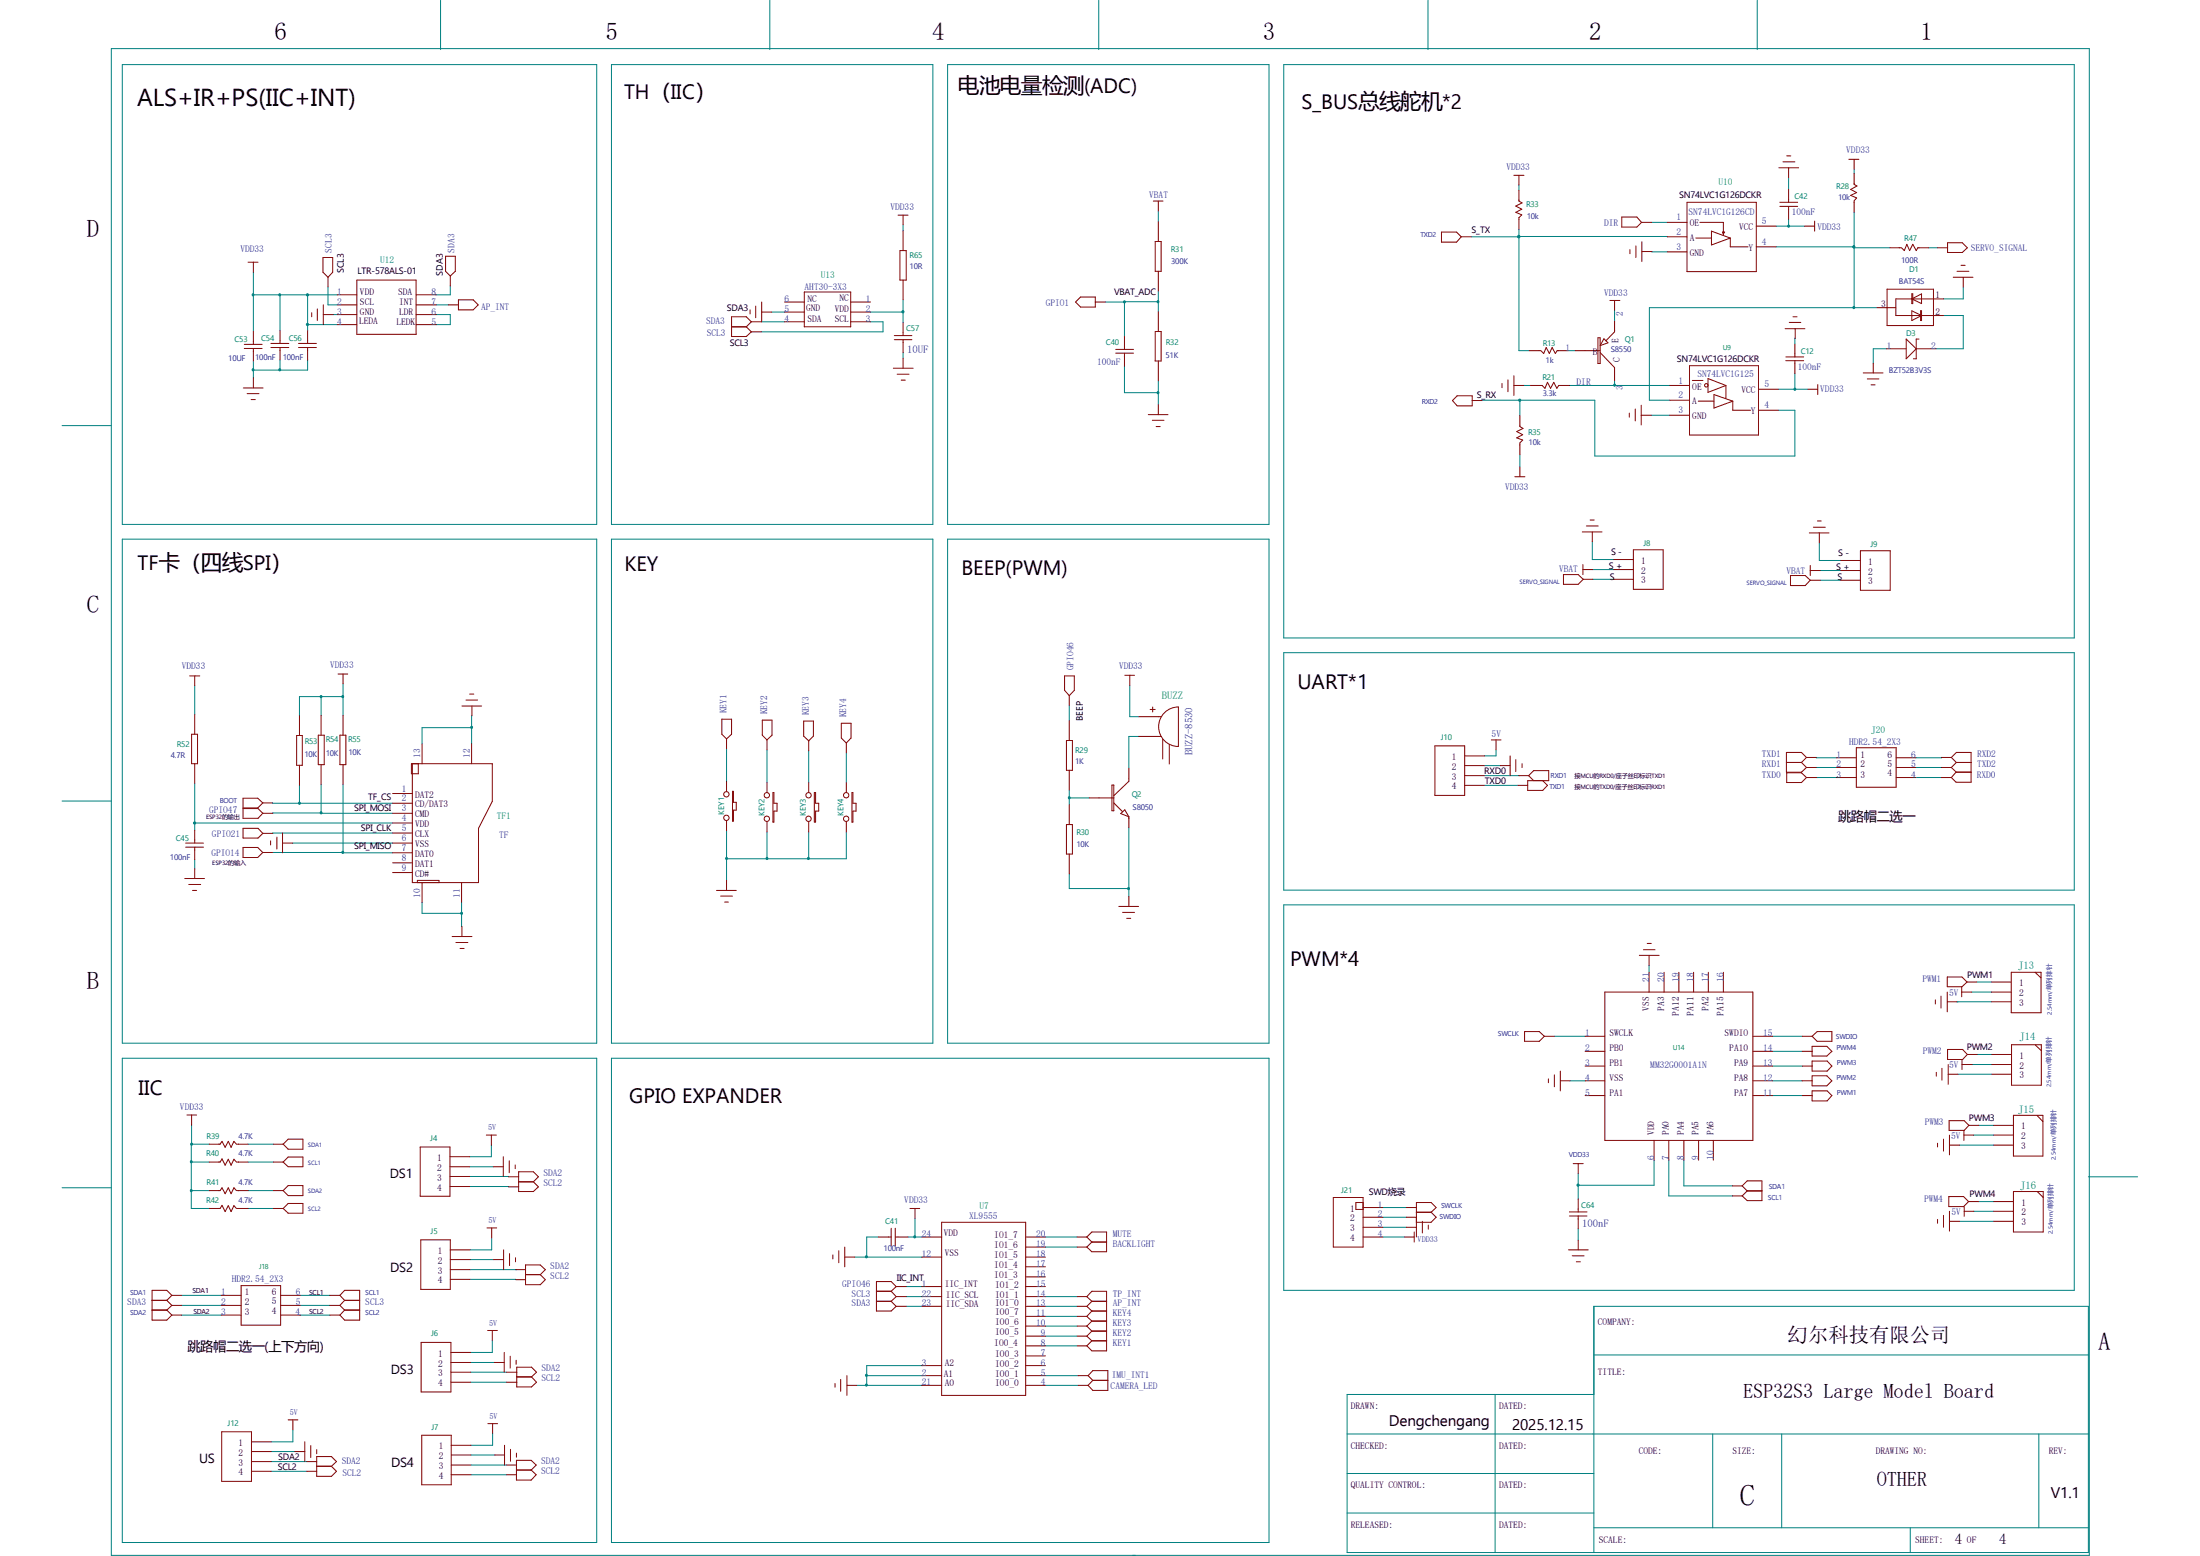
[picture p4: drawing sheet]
<svg xmlns="http://www.w3.org/2000/svg" width="297mm" height="210mm" viewBox="0 0 297 210" stroke-linecap="round" stroke-linejoin="round" font-family="sans-serif">
<g fill="none" stroke="#008080" stroke-width=".14">
<path d="M15 6.6h267.1v203.3h-267.1zM16.5 8.7h64.1v62.1h-64.1zM59.5 0v6.7M82.5 8.7h43.4v62.1h-43.4zM103.9 0v6.7M127.9 8.7h43.4v62.1h-43.4zM148.3 0v6.7M173.3 8.7h106.7v77.4h-106.7zM192.8 0v6.7M237.2 0v6.7M34.2 36.7v8M34.2 39.8h11.3"/>
<path d="M37.8 39.8v4.8M41.5 39.8v4.8M44.3 38.7v2.4h1.2M60.8 38.6v1.2h-1.9M121.9 30.4v.8M156.4 28.5v1.4M156.4 39.3v2.8M198.6 32h6.5M205.1 30.9v16.4h1.4M205.1 25v.7M205.1 31.9l20 .1M223 30h2.1"/>
<path d="M223 34h2.1M239.8 30.5h3.8M239.8 33.3h10.5M241.5 24v1.6M241.5 29.6v.9M250.3 22.9v.5M250.3 28.7v12.8M250.3 33.4h4.8M260.4 33.4h1.2M265 38.7v1.6h-2.6M8.4 57.4h6.6M34.2 48.7v2.3"/>
<path d="M37.8 48.6v1.4M41.5 48.6v1.4h-7.3M41.5 43.8h4M45 42.5h.5M58.9 42.5h1.9v1.3h-1.9M58.9 41.1h1.6M102.8 43.4h3.1M104.2 42.1h1.7M117.5 42.1h4.4M117.5 43.4h1.7v1.4h-16.4M121.9 40.5v3.1M121.9 47.6v.7"/>
<path d="M149.2 40.8h2.6M151.8 49.4v3.6h4.6M156.4 51.4v3.2M156.4 40.7h-4.6v4.7M200.1 54.1l15.2-.1v7.6h27v-6.2h-2.2M205.2 54v2.1M205.7 52h.1M205.7 52h.9M211.7 47.3h.9M211.9 52h13.5M218 41.9v1.4M218 51.4v.6"/>
<path d="M222.9 56h2.5M240.1 52.5h4M242.3 50.4v2.1M242.4 45.7l-.1 .7M253.4 41.5h-30.7v12.5h2.7M254.7 47.1h-1.8v1.9M262.4 42.6h2.6v4.5h-3.6M16.5 72.8h64.1v68h-64.1zM82.5 72.8h43.4v68h-43.4zM127.9 72.8h43.4v68h-43.4zM205.2 61.4v1.6M215 73.1v2.4h2.8"/>
<path d="M215.1 76.9h2.7M215.1 78.2h2.7M245.6 73.3v2.3h2.9M245.7 77h2.8M245.7 78.3h2.8M26.3 92.5v3.9M43.3 94v2.6M46.3 92.3v4.3M46.3 94h-5.9v2.6M63.7 98.2h-6.7v2.2M63.7 96.6v3.8M144.4 95.2v2.1"/>
<path d="M152.5 92.5v4.2h1.3M153.8 99.4h-1.4v4.3M173.3 88.1h106.7v32h-106.7zM8.4 108.1h6.6M26.3 105.7v6.4M26.3 116v1.3M26.3 111.1h26.7M36.8 108.4h16.2M36.8 115.1h9.5M39.5 113.8h13.5M40.4 106v2.4M43.3 105.9v3.9h9.7"/>
<path d="M43.3 109.7l-6.5 .1M46.3 105.9v9.2h6.7M53 112.4l-16.2 .1M98.1 101v4.5M98.1 112.1v6.7M103.5 101.2v4.4M103.5 112.3v3.6M109.2 101.3v4.3M109.2 112.3v3.6M114.3 101.6v4M114.3 112.3v3.6h-16.2M144.4 106.6v2"/>
<path d="M144.4 117.9v2h8M144.4 107.7h2.6M152.4 111.7v9.3M200.4 103.3h2.1M200.4 104.7h4.7M200.4 106h4.5M202 101.2v.8h-1.6M245.2 102.2l2.7 .1M245.2 103.6h2.7M245.2 104.9h.1M245.2 104.9h2.7M258.7 104.9h3.4"/>
<path d="M258.7 103.6h3.4M262.1 102.2l-3.4 .1M57 121.8v1.5h5.3M62.3 121.8l.1 3.3M173.3 122.1h106.7v52.1h-106.7zM209.8 139.9h4.2M222.6 130.3v.9M239.3 139.9h4M264.2 135.2h.1M264.2 135.2h4.7M266.2 133.9h2.7M266.9 132.5h2"/>
<path d="M16.5 142.8h64.1v65.4h-64.1zM25.8 156.8h2.4M25.9 151.8v2.6M28.2 154.4h-2.4v8.7h2.4M33.5 154.4h3.4M33.5 156.8h3.4M63.4 157.5h3.2M63.4 158.8h5.3M66.3 154.6v1.5h-2.9M82.5 142.8h88.8v65.4h-88.8zM212 145.9h2M213.1 158.4v3.4"/>
<path d="M223.3 156.6v3.4h-10.2M225.3 156.6v4.8h8.6M227.3 156.6v3.5h6.6M239.3 145.9h4M239.3 141.9h4M239.3 143.9h4M239.3 147.9h4M264.3 145h4.6M264.5 154.6h4.7M266.2 143.7h2.7M266.4 153.2h2.8M267 142.3h1.9"/>
<path d="M267.2 151.9h2M281.9 158.8h6.7M8.4 160.3h6.6M24.5 174.8h5.3M24.5 176.2h5.3M24.5 177.5h5.3M25.8 160.7h2.4M33.5 160.7h3.4M33.5 163.1h3.4M40.6 174.8h3.9M40.6 176.2h3.9M40.6 177.5h3.9"/>
<path d="M63.4 160.1l5.3 .1M63.5 170h3.1M63.5 171.4h6.1M63.5 172.7h6.1M66.4 167.1v1.6h-2.9M69.6 171.4h.1M115.4 169.7h9.1M118.6 167h-1.6v2.7M122.3 176.3h2.2M122.3 175h2.2M122.3 173.7h2.2M122.6 167h1.9"/>
<path d="M123.5 164.5v2.5M141.1 176.3h4.3M141.1 167h4.3M141.1 175h4.3M141.1 179h4.3M141.1 177.7h4.3M141.1 168.3h4.3M186.7 167h2.9M186.7 164.3h3.2M186.7 163h3.2M186.7 165.7h3.2M213.1 165.9v1.5"/>
<path d="M264.5 164.8h4.7M266.5 163.5h2.7M267.1 162.2h2.1M36.6 195.9h3.2M36.6 197.3h4.8M36.6 198.6h4.8M39.5 193v1.6h-2.9M63.5 183.9h3.2M63.5 185.2h4.9M63.5 186.6h4.9M63.6 196.4h3.2M63.6 197.7h4.8"/>
<path d="M63.6 199.1h4.8M66.5 180.9v1.6h-3M66.5 193.5v1.6h-2.9M115.7 187h8.8M117 185.7h7.5M124.5 184.3h-7.5v2.7M141.1 187h4.4M141.1 185.7h4.4M141.1 181.7h4.3M141.1 180.3h4.3M181.9 193.5h100M181.9 198.9h33.3"/>
<path d="M201.8 188.2v21.3M215.2 188.2h-33.3v21.3h100v-33.2h-66.7v33.2M215.2 182.9h66.7M231.2 193.5v12.7M240.5 193.5v12.7M275.3 193.5v12.7M181.9 204.2h33.3M215.2 206.2h66.7M257.9 206.2v3.3"/>
</g>
<g fill="#008080" stroke="#008080" stroke-width=".14">
<circle cx="152.3" cy="119.9" r=".14"/>
<circle cx="144.3" cy="107.7" r=".14"/>
<circle cx="156.3" cy="40.7" r=".14"/>
<circle cx="156.3" cy="53" r=".14"/>
<circle cx="25.8" cy="156.8" r=".14"/>
<circle cx="25.8" cy="160.7" r=".14"/>
<circle cx="25.9" cy="154.4" r=".14"/>
<circle cx="26.3" cy="111.1" r=".15"/>
<circle cx="46.3" cy="94" r=".14"/>
<circle cx="43.3" cy="94" r=".14"/>
<circle cx="34.2" cy="39.8" r=".14"/>
<circle cx="37.8" cy="39.8" r=".14"/>
<circle cx="41.5" cy="39.8" r=".15"/>
<circle cx="41.5" cy="43.8" r=".15"/>
<circle cx="34.2" cy="49.9" r=".14"/>
<circle cx="37.8" cy="49.9" r=".14"/>
<circle cx="121.9" cy="42.1" r=".15"/>
<circle cx="62.3" cy="123.3" r=".14"/>
<circle cx="63.7" cy="98.2" r=".14"/>
<circle cx="98.1" cy="115.9" r=".14"/>
<circle cx="103.5" cy="115.9" r=".14"/>
<circle cx="109.1" cy="115.9" r=".14"/>
<circle cx="123.5" cy="166.9" r=".14"/>
<circle cx="117" cy="169.6" r=".14"/>
<circle cx="117" cy="186.9" r=".14"/>
<circle cx="117" cy="185.6" r=".14"/>
<circle cx="151.8" cy="40.7" r=".14"/>
<circle cx="43.3" cy="109.7" r=".14"/>
<circle cx="46.3" cy="115" r=".14"/>
<circle cx="241.5" cy="30.5" r=".14"/>
<circle cx="242.3" cy="52.5" r=".14"/>
<circle cx="205" cy="32" r=".15"/>
<circle cx="218" cy="52" r=".14"/>
<circle cx="250.3" cy="33.3" r=".14"/>
<circle cx="205.2" cy="54" r=".15"/>
<circle cx="205" cy="31.9" r=".15"/>
<circle cx="250.3" cy="41.5" r=".14"/>
<circle cx="40.4" cy="108.4" r=".14"/>
<circle cx="213" cy="160" r=".15"/>
</g>
<g fill="none" stroke="#800000" stroke-width=".14">
<path d="M33.5 35.4h1.3M34.2 35.4v1.3M43.6 34.8h1.3v1.9l-.6 .7-.7-.7zM44.3 37.4v1.3M45.5 39.8h2.7M48.2 37.8h8v7.3h-8zM56.2 39.8h2.7M60.2 34.6h1.3v2l-.7 .7-.6-.7zM60.8 37.3v1.3M108.6 39.4h6.3v4.7h-6.3zM121.2 29h1.4M121.5 33.8h.8v4h-.8z"/>
<path d="M121.9 29v1.4M121.9 31.2v2.6M121.9 37.8v2.7M155.7 27.1h1.3M156 32.6h.8v4h-.8zM156.4 27.1v1.4M156.4 29.9v2.7M156.4 36.6v2.7M194.6 31.3h2l.7 .7-.7 .7h-2zM197.3 32h1.3M204.4 23.7h1.3M205.1 25.7v1.4l.4 .3-.9 .4 .8 .4-.8 .5 .8 .3-.3 .4v1.5"/>
<path d="M205.1 23.7v1.3M218.9 29.3h2.1l.6 .7-.6 .6h-2.1zM220 33.7v.5M220.9 33.2v1.6M221.6 30h1.4M221.7 34h1.3M221.7 32.6v2.7M225.1 30h2.7M225.1 32h2.7M225.1 34h2.7M227.8 27.3h9.3v9.4h-9.3zM228.9 32.1h2.2"/>
<path d="M229.5 30h3.2v1.7M231.1 31.2l2.5 .9-2.5 1zM232.5 31.3h.3l-.1 .3zM233.6 32.1v1.2h2.4M237.1 33.3h2.7M237.1 30.5h2.7M240.2 22.6h2.6M240.3 27.3h2.4M240.3 27.9h2.4M240.7 21.8h1.6M241.2 21h.6M241.5 22.6v1.4"/>
<path d="M241.5 25.6v1.7M241.5 27.9v1.7M243.6 30.5h1.4M245 29.8v1.4M249.6 21.5h1.4M250.3 23.4v1.5l.4 .2-.8 .5 .8 .4-.8 .4 .8 .3-.4 .4M250.3 21.5v1.4M250.3 27.1v1.6M254.8 39h6.2v4.9h-6.2zM255.1 33.4h1.6M256.7 33.4l.4 .4 .3-.8 .4 .8 .4-.8 .5 .8 .2-.4h1.5M258.1 39.7h.1v1.3h-.1z"/>
<path d="M261.6 33.4h1.3M262.9 32.8h2l.7 .6-.7 .7h-2zM263.7 37.4h2.7M264.2 36.6h1.6M264.8 35.8h.5M265 37.4v1.3M32.9 52.4h2.6M33 47h2.4M33 46.5h2.4M33.4 53.1h1.6M33.9 53.9h.6M34.2 44.7v1.8"/>
<path d="M34.2 47v1.7M34.2 51v1.4M36.6 46.9h2.4M36.6 46.4h2.4M37.8 44.6v1.8M37.8 46.9v1.7M40.3 46.9h2.4M40.3 46.4h2.4M41.5 44.6v1.8M41.5 46.9v1.7M42.1 42.2v.6M42.8 41.7v1.6"/>
<path d="M43.6 42.5h1.4M43.6 41.1v2.7M45.5 41.1h2.7M45.5 42.5h2.7M45.5 43.8h2.7M56.2 41.1h2.7M56.2 42.5h2.7M56.2 43.8h2.7M60.5 41.1h1.4M61.9 40.5h2l.7 .6-.7 .7h-2zM98.8 44.1h2M100.8 44.1l.6 .7"/>
<path d="M101.3 41.8v.6M101.4 43.4h1.4M101.4 43.4l-.6-.6h-2v2.6h2l.6-.6M101.4 43.4l-.6 .7M101.4 44.8h1.4M102 41.3v1.6M102.8 42.1h1.4M102.8 40.8v2.6M105.9 40.8h2.7M105.9 42.1h2.7M105.9 43.4h2.7M114.9 40.8h2.6"/>
<path d="M114.9 42.1h2.6M114.9 43.4h2.6M120.6 49.7h2.7M120.7 45.8h2.4M120.7 45.3h2.4M121.1 50.5h1.6M121.7 51.3h.5M121.9 43.6v1.7M121.9 45.8v1.8M121.9 48.3v1.4M145.2 40.8l.7-.7h2v1.3h-2zM147.9 40.8h1.3"/>
<path d="M150.6 47.2h2.4M150.6 47.7h2.4M151.8 45.4v1.8M151.8 47.7v1.7M155 56h2.7M155.6 56.7h1.5M156 44.7h.8v4h-.8zM156.1 57.6h.5M156.4 42.1v2.6M156.4 48.7v2.7M156.4 54.6v1.4M196.1 54.1l.6-.7h2.1v1.4h-2.1z"/>
<path d="M198.8 54.1h1.3M202.8 51.8v.5M203.6 51.3v1.6M204.4 52h1.3M204.4 50.7v2.7M205.2 56.1v1.5l.4 .2-.8 .5 .8 .4-.8 .4 .8 .3-.4 .4M205.2 59.8v1.6M206.5 47.3h1.5M206.6 52h1.6l.4 .4 .3-.8 .4 .8 .5-.8 .4 .8 .2-.4h1.5M208 47.3l.4 .4 .3-.8 .5 .8 .3-.8 .5 .8 .2-.4h1.5M212.6 47.3h3.4M215.7 45.6h.3v3.5h-.3z"/>
<path d="M216 47.6l2 2v1.8M216.5 45.7l.6 .6-1.1 .4zM217.3 40.6h1.4M218 43.3v1.5l-1.2 1.2M218 40.6v1.3M220 55.8v.5M220.8 55.2v1.6M221.6 56h1.3M221.6 54.7v2.7M225.4 52h2.7M225.4 54h2.7M225.4 56h2.7"/>
<path d="M228.1 49.4h9.3v9.3h-9.3zM228.5 51.4h1.4M229.3 54.1h2.1M230.6 51.1l2.4 .9-2.4 1zM231.4 53.3l2.5 .8-2.5 1zM233 52v1.8M233.9 54.1v1.3h2.4M237.4 55.4h2.7M237.4 52.5h2.7M241 44.4h2.7M241.1 48.2h2.4M241.1 48.7h2.4"/>
<path d="M241.6 43.5h1.5M242.1 42.8h.5M242.3 46.4v1.8M242.3 48.7v1.7M242.4 44.4v1.3M244.1 52.5h1.3M245.4 51.9v1.4M251.5 50.3h2.7M252.1 51.1h1.6M252.6 51.9h.6M252.9 49v1.3M253.4 41.5h2.5"/>
<path d="M254.7 47.1h2.6M257.3 45.8l1.4 1.3-1.4 1.3zM258.1 42l1.3 .6-1.3 .7zM258.1 40.3l1.3-.6v1.3zM258.7 47.1h2.7M259.1 45.8h-.4v2.6h-.4M259.3 42h.1v1.3h-.1zM262.4 40.3h-6.5v2.3h6.5M204.5 64.3h1.4M205.2 63v1.3M211.1 77.6h2l.6 .6-.6 .7h-2zM213.6 71.8h2.7"/>
<path d="M213.7 76.9h1.4M213.7 76.2v1.4M213.7 78.2h1.4M214.2 71h1.6M214.7 70.2h.5M215 71.8v1.3M217.8 75.5h2.7M217.8 76.9h2.7M217.8 78.2h2.7M220.5 74.2h4v5.3h-4zM241.7 77.7h2l.7 .6-.7 .7h-2zM244.3 71.9h2.6"/>
<path d="M244.4 77h1.3M244.4 78.3h1.3M244.4 76.3v1.4M244.8 71.2h1.6M245.4 70.3h.5M245.6 71.9v1.4M248.5 75.6h2.7M248.5 77h2.7M248.5 78.3h2.7M251.2 74.3h4v5.4h-4zM25.6 91.2h1.4M25.9 99.1h.8v4h-.8z"/>
<path d="M26.3 91.2v1.3M26.3 96.4v2.7M40 99.3h.8v4h-.8zM40.4 96.6v2.7M43 99.2h.8v4h-.8zM43.3 96.6v2.6M45.6 91h1.3M45.9 99.2h.8v4h-.8zM46.3 91v1.3M46.3 96.6v2.6M62.4 95.3h2.6M62.9 94.5h1.6"/>
<path d="M63.4 93.7h.6M63.7 95.3v1.3M97.5 97.1h1.3v2l-.7 .6-.6-.6zM98.1 99.7v1.3M102.9 97.2h1.3v2l-.7 .7-.6-.7zM103.5 99.9v1.3M108.5 97.3h1.3v2.1l-.6 .6-.7-.6zM109.2 100v1.3M113.6 97.6h1.3v2l-.6 .7-.7-.7zM143.7 91.2h1.3v2l-.6 .7-.7-.7zM144 99.9h.8v4.1h-.8zM144.4 93.9v1.3"/>
<path d="M144.4 97.3v2.6M151.8 91.1h1.4M152.5 91.1v1.4M153.8 99.4h3M153.8 96.7h3M155.3 95.8h.7M155.6 95.4v.7M157 99.8v2.6M157.4 96l1.1-.5 .6-.1v5.4a2.67 2.67 0 0 1-2.5-1.8 2.67 2.67 0 0 1 .8-3zM201.3 99.9h1.3M202 99.9v1.3M24.9 118.6h2.7"/>
<path d="M25.1 114.3h2.4M25.1 113.8h2.4M25.5 119.4h1.6M26.3 103.1v2.6M26.3 112.1v1.7M26.3 114.3v1.7M26.3 117.3v1.3M32.8 111.8h2l.7 .7-.7 .6h-2zM32.8 107.7h2l.7 .7-.7 .7h-2zM32.8 109.1h2l.7 .7-.7 .6h-2zM32.8 114.4h2l.7 .7-.7 .6h-2zM35.5 109.8h1.3"/>
<path d="M35.5 112.5h1.3M35.5 115.1h1.3M35.5 108.4h1.3M36.5 113.5v.5M37.4 113v1.6M38.1 113.8h1.4M38.1 112.4v2.7M40.4 103.3v2.7M43.3 103.2v2.7M46.3 103.2v2.7M53 113.8h2.7M53 107.1h2.7"/>
<path d="M53 108.4h2.7M53 109.8h2.7M53 111.1h2.7M53 112.4h2.7M53 115.1h2.7M53 116.5h2.7M53 117.8h2.7M55.7 103.1v16h8.9v-7.3l1.9-3.6v-5.1h-11v1.3h1v-1.3M56.3 119.1v-.3h3v.3M57 100.4v2.7M57 119.1v2.7M62.3 119.1v2.7"/>
<path d="M63.7 100.4v2.7M98.1 105.5v1.3M98.1 110.8v1.3M98.1 118.8v1.4M98.9 106.8h.1v1.5h.4v1h-.4v1.5h-.1zM103.5 105.6v1.4M103.5 111v1.3M104.4 107h.1v1.4h.4v1.1h-.4v1.5h-.1zM109.2 105.6v1.4M109.2 111v1.3M109.9 107h.2v1.4h.4v1.1h-.4v1.5h-.2zM114.3 100.3v1.3"/>
<path d="M114.3 105.6v1.4M114.3 111v1.3M115 107h.1v1.4h.5v1.1h-.5v1.5h-.1zM144 111.3h.8v4h-.8zM144.4 104v2.6M144.4 108.6v2.7M144.4 115.3v2.6M147 107.7h3.4M150.1 106h.3v3.4h-.3zM150.4 108.4l1.2 1.2M151.3 109.8l.5-.5 .6 .9zM152.4 103.7v1.8l-2 1.9"/>
<path d="M152.4 110.2v1.5M157.9 100.5v2.6M193.7 100.7h4v6.7h-4zM197.7 102h2.7M197.7 103.3h2.7M197.7 104.7h2.7M197.7 106h2.7M202.5 103.3h1.4M203.9 102v2.7M204.6 102.5v1.6M204.9 106h1.3M205.1 104.7h1.3"/>
<path d="M205.5 103.1v.5M206.4 104.7l.7 .7M206.4 104.7l.7-.7h2v1.4h-2.9v1.3h2.1l.6-.7-.6-.6M241.2 102.9h2M241.2 104.3h2l.7 .6-.7 .7h-2zM243.2 102.9l.7 .7M243.9 103.6h1.3M243.9 104.9h1.3M243.9 102.2h1.3M243.9 102.2l-.7 .7M243.9 102.2l-.7-.6h-2v2.6h2l.7-.6M247.9 102.3h2.7"/>
<path d="M247.9 103.6h2.7M247.9 104.9h2.7M250.6 100.9h5.4v5.4h-5.4zM256 102.3h2.7M256 103.6h2.7M256 104.9h2.7M262.1 104.9h1.3M262.1 103.6h1.3M262.1 102.2h1.3M263.4 102.2l.7-.6h2v4h-2l-.7-.7M263.4 103.6l.7 .6M263.4 102.2l.7 .7"/>
<path d="M264.1 102.9h2M264.1 102.9l-.7 .7M266.1 104.2h-2l-.7 .7M26 120.2h.5M61 126.4h2.7M61.6 127.2h1.6M62.1 128h.6M62.4 125.1v1.3M96.7 120.2h2.7M97.3 120.9h1.6M97.8 121.8h.5M151 122.3h2.7"/>
<path d="M151.6 123.1h1.6M152.1 124h.6M152.4 121v1.3M205.8 139.2h2l.7 .7-.7 .6h-2zM208.5 139.9h1.3M214 139.9h2.7M216.7 133.9h19.9v20h-19.9zM221.3 128.9h2.7M221.9 128.2h1.5M222.4 127.3h.5M222.6 128.9v1.4M222.6 131.2v2.7"/>
<path d="M224.7 131.2v2.7M226.7 131.2v2.7M228.6 131.2v2.7M230.6 131.2v2.7M232.7 131.2v2.7M236.6 139.9h2.7M243.3 139.9h1.3M244.6 139.9l.7-.7h2v1.3h-2zM261.3 135v.5M262 134.5v1.6M262.9 135.2h1.3M262.9 131.9h2l.7 .6-.7 .7h-2z"/>
<path d="M262.9 133.9v2.7M264.8 133.9h1.4M264.8 133.2v1.3M265.6 132.5h1.3M268.9 132.5h2.6M268.9 133.9h2.6M268.9 135.2h2.6M271.5 131.2h4v5.5h-4zM274.7 131.2l.8 .8M25.2 150.5h1.3M25.9 150.5v1.3M28.2 154.4h1.5l.3-.3 .4 .8 .4-.8 .4 .8 .4-.8 .3 .3"/>
<path d="M28.2 156.8h1.5l.3-.4 .4 .9 .4-.8 .4 .8 .4-.8 .3 .3M32 154.4h1.5M32 156.8h1.5M36.9 154.4h1.3M36.9 156.8h1.3M38.9 156.2h2v1.3h-2l-.7-.7zM38.9 153.8h2v1.3h-2l-.7-.7zM56.7 154.8h4v6.7h-4zM60.7 156.1h2.7M60.7 157.5h2.7M60.7 158.8h2.7M65.7 153.2h1.3"/>
<path d="M66.3 153.2v1.4M66.6 157.5h1.3M67.9 156.1v2.7M68.7 158.8h1.3M68.7 156.7v1.6M69.6 157.2v.5M70 158.2h2l.7 .6-.7 .7 .7 .7-.7 .6h-2zM70 159.5h2M209 145.6v.5M209.8 145.1v1.6M210.7 145.9h1.3M210.7 144.6v2.6"/>
<path d="M212.4 157.1h1.3M213.1 157.1v1.3M214 141.9h2.7M214 143.9h2.7M214 145.9h2.7M214 147.9h2.7M223.3 153.9v2.7M225.3 153.9v2.7M227.3 153.9v2.7M229.3 153.9v2.7M231.3 153.9v2.7M236.6 141.9h2.7"/>
<path d="M236.6 143.9h2.7M236.6 145.9h2.7M236.6 147.9h2.7M243.3 141.9h1.3M243.3 145.9h1.3M243.3 143.9h1.3M243.3 147.9h1.3M244.6 141.2h2l.7 .7-.7 .6h-2zM244.6 143.2h2.1l.6 .7-.6 .7h-2.1zM244.6 145.2h2l.7 .7-.7 .7h-2zM244.6 147.2h2.1l.6 .7-.6 .7h-2.1zM261.4 144.7v.5"/>
<path d="M261.6 154.3v.5M262.2 144.2v1.6M262.4 153.8v1.6M262.9 141.6h2.1l.6 .7-.6 .7h-2.1zM263 145h1.3M263 143.7v2.6M263.1 151.3h2.1l.6 .6-.6 .7h-2.1zM263.2 154.6h1.3M263.2 153.2v2.7M264.9 143.7h1.3M264.9 143v1.4M265.1 153.2h1.3"/>
<path d="M265.1 152.6v1.3M265.6 142.3h1.4M265.8 151.9h1.4M268.9 142.3h2.7M268.9 143.7h2.7M268.9 145h2.7M269.2 151.9h2.6M269.2 153.2h2.6M269.2 154.6h2.6M271.6 141h4v5.5h-4zM271.8 150.5h4v5.5h-4zM274.7 141l.9 .8"/>
<path d="M275 150.5l.8 .9M20.5 175.5h2M20.5 176.8h2M22.5 175.5l.7 .7M22.5 176.8l.7 .7M23.2 174.8h1.3M23.2 176.2h1.3M23.2 177.5h1.3M23.2 174.8l-.7 .7M23.2 174.8l-.7-.6h-2v4h2l.7-.7M23.2 176.2l-.7 .6M28.2 160.7h1.5l.3-.4 .4 .8 .4-.8 .4 .8 .4-.8 .3 .4"/>
<path d="M28.2 163.1h1.5l.3-.4 .4 .8 .4-.8 .4 .8 .4-.8 .3 .4M29.8 174.8h2.8M29.8 176.2h2.8M29.8 177.5h2.8M32 160.7h1.5M32 163.1h1.5M32.6 173.5h5.3v5.4h-5.3zM36.9 160.7h1.3M36.9 163.1h1.3M37.9 174.8h2.7M37.9 176.2h2.7M37.9 177.5h2.7"/>
<path d="M38.2 163.1l.7-.7h2v1.3h-2zM38.9 160h2v1.4h-2l-.7-.7zM44.5 174.8h1.4M44.5 176.2h1.4M44.5 177.5h1.4M45.9 174.8l.6-.6h2.1v4h-2.1l-.6-.7M45.9 174.8l.6 .7M45.9 176.2l.6 .6M46.5 175.5h2.1M46.5 176.8h2.1M46.5 176.8l-.6 .7M46.5 175.5l-.6 .7"/>
<path d="M56.8 167.3h4v6.7h-4zM60.7 160.1h2.7M60.8 168.7h2.7M60.8 170h2.7M60.8 171.4h2.7M60.8 172.7h2.7M65.7 165.7h1.4M65.8 179.6h1.3M66.4 165.7v1.4M66.5 179.6v1.3M66.6 170h1.4M68 168.7v2.7"/>
<path d="M68.7 160.2h1.3M68.8 169.2v1.6M69.6 169.8v.5M69.6 171.4h1.4M69.6 172.7h1.4M71 170.7h1.9l.7 .7-.7 .6 .7 .7-.7 .7h-1.9zM71 172h1.9M112.4 169.4v.5M113.2 168.8v1.6M114 169.7h1.4M114 168.3v2.7M118.3 175.6h2"/>
<path d="M118.3 174.3h2M118.6 167h1.7M120.3 165.8v2.4M120.3 174.3l.7 .7M120.3 175.6l.7 .7M120.9 167h1.7M120.9 165.8v2.4M121 173.7h1.3M121 176.3h1.3M121 175h1.3M121 175l-.7 .6M121 173.7l-.7-.7h-2v4h2l.7-.7"/>
<path d="M121 173.7l-.7 .6M122.9 163.1h1.3M123.5 163.1v1.4M124.5 173.7h2.6M124.5 169.7h2.6M124.5 176.3h2.6M124.5 175h2.6M124.5 167h2.6M127.1 165h11.4v23.3h-11.4zM138.5 173.7h2.6M138.5 179h2.6M138.5 177.7h2.6"/>
<path d="M138.5 169.7h2.6M138.5 176.3h2.6M138.5 175h2.6M138.5 172.3h2.6M138.5 171h2.6M138.5 168.3h2.6M138.5 167h2.6M145.4 179h1.3M145.4 177.7h1.3M145.4 176.3h1.3M145.4 175h1.3M145.4 168.3h1.3"/>
<path d="M145.4 167h1.3M146.7 167l.7-.7h2v2.7h-2l-.7-.7M146.7 175l.7-.7h2v8h-2l-.7-.6M146.7 179l.7 .7M146.7 177.7l.7 .6M146.7 176.3l.7 .7M146.7 175l.7 .6M146.7 167l.7 .6M147.4 175.6h2M147.4 177h2M147.4 179.7h2M147.4 179.7l-.7 .6"/>
<path d="M147.4 178.3h2M147.4 178.3l-.7 .7M147.4 177l-.7 .7M147.4 175.6l-.7 .7M147.4 167.6h2M147.4 167.6l-.7 .7M180 161.6h4v6.7h-4zM184 167h2.7M184 162.3h-1v.9h1M184 163h2.7M184 164.3h2.7M184 165.7h2.7"/>
<path d="M189.6 167h1.3M189.9 163h1.3M189.9 164.3h1.3M189.9 165.7h1.3M190.9 166.3v1.3M191.2 163.6h2M192 164.8v1.6M192.8 165.4v.5M193.2 163.6l.7 .7-.7 .7h-2M193.2 163.6l.7-.6-.7-.7h-2v4.7M211.8 168.7h2.6M211.9 164.1h2.3"/>
<path d="M211.9 163.6h2.3M212.3 169.5h1.6M212.8 170.3h.6M213.1 161.8v1.8M213.1 164.1v1.8M213.1 167.4v1.3M233.9 160.1h1.3M233.9 161.4h1.3M235.2 160.1l.7 .6M235.2 160.1l.7-.7h2v2.7h-2l-.7-.7M235.9 160.7h2M235.9 160.7l-.7 .7"/>
<path d="M261.6 164.6v.5M262.4 164v1.7M263.1 161.5h2l.7 .7-.7 .7h-2zM263.2 164.8h1.3M263.2 163.5v2.7M265.2 163.5h1.3M265.2 162.9v1.3M265.8 162.2h1.3M269.2 162.2h2.6M269.2 163.5h2.6M269.2 164.8h2.6M271.8 160.8h4v5.5h-4z"/>
<path d="M275 160.8l.8 .8M29.9 193.3h4.1v6.6h-4.1zM34 194.6h2.6M34 195.9h2.6M34 197.3h2.6M34 198.6h2.6M38.9 191.6h1.3M39.5 191.6v1.4M39.8 195.9h1.3M41.1 194.6v2.7M41.4 197.3h1.4M41.4 198.6h1.4"/>
<path d="M42 195.1v1.6M42.8 195.7v.5M42.8 196.6h1.9l.7 .7-.7 .6 .7 .7-.7 .7h-1.9zM42.8 197.9h1.9M56.9 181.2h4v6.7h-4zM56.9 193.7h4v6.7h-4zM60.9 182.5h2.6M60.9 183.9h2.6M60.9 185.2h2.6M60.9 186.6h2.6M60.9 195.1h2.7M60.9 196.4h2.7"/>
<path d="M60.9 197.7h2.7M60.9 199.1h2.7M65.9 192.2h1.3M66.5 192.2v1.3M66.7 183.9h1.4M66.8 196.4h1.3M68.1 182.5v2.7M68.1 195.1v2.6M68.4 185.2h1.4M68.4 186.6h1.4M68.4 197.7h1.3M68.4 199.1h1.3"/>
<path d="M68.9 183v1.7M68.9 195.6v1.6M69.7 183.6v.5M69.7 196.1v.6M69.7 197.1h2l.7 .6-.7 .7 .7 .7-.7 .7h-2zM69.7 198.4h2M69.8 184.5h2l.6 .7-.6 .6 .6 .8-.6 .6h-2zM69.8 185.8h2M112.7 186.7v.5M113.5 186.2v1.6M114.3 187h1.4M114.3 185.7v2.6"/>
<path d="M124.5 185.7h2.6M124.5 184.3h2.6M124.5 187h2.6M138.5 185.7h2.6M138.5 184.3h2.6M138.5 187h2.6M138.5 183h2.6M138.5 181.7h2.6M138.5 180.3h2.6M145.4 181.7h1.3M145.4 180.3h1.3M145.5 185.7h1.4"/>
<path d="M145.5 187h1.4M146.7 180.3l.7 .7M146.9 185.7l.6-.7h2.1v2.7h-2.1l-.6-.7M146.9 185.7l.6 .6M147.4 181h2M147.4 181l-.7 .7M147.5 186.3h2.1M147.5 186.3l-.6 .7"/>
<circle cx="230.4" cy="52" r=".23"/>
<circle cx="98.1" cy="107.2" r=".36"/>
<circle cx="98.1" cy="110.4" r=".36"/>
<circle cx="103.5" cy="110.5" r=".36"/>
<circle cx="103.5" cy="107.3" r=".36"/>
<circle cx="109.2" cy="110.5" r=".36"/>
<circle cx="109.2" cy="107.3" r=".36"/>
<circle cx="114.2" cy="110.5" r=".36"/>
<circle cx="114.2" cy="107.3" r=".36"/>
</g>
<text font-size="4.1" x="234.9" y="203.3">C</text>
<g font-size="3.3">
<text x="37" y="5.4">6</text>
<text x="81.8" y="5.4">5</text>
<text x="125.8" y="5.4">4</text>
<text x="170.5" y="5.4">3</text>
<text x="214.6" y="5.4">2</text>
<text x="259.3" y="5.4">1</text>
<text x="18.5" y="14.3">ALS+IR+PS(IIC+INT)</text>
<text x="11.7" y="32">D</text>
<text x="11.7" y="82.8">C</text>
<text x="11.7" y="133.5">B</text>
<text x="283.3" y="182.2">A</text>
</g>
<text font-size="2.9" x="129.3" y="12.6">电池电量检测(ADC)</text>
<g font-size="2.8">
<text x="84.2" y="13.4">TH（IIC）</text>
<text x="175.7" y="14.7">S_BUS总线舵机*2</text>
<text x="18.6" y="76.9">TF卡（四线SPI）</text>
<text x="84.3" y="77">KEY</text>
<text x="129.8" y="77.6">BEEP(PWM)</text>
<text x="175.2" y="93">UART*1</text>
<text x="174.2" y="130.4">PWM*4</text>
<text x="18.7" y="147.7">IIC</text>
<text x="85" y="148.8">GPIO EXPANDER</text>
<text x="241.3" y="181.1">幻尔科技有限公司</text>
<text x="235.3" y="188.7">ESP32S3 Large Model Board</text>
<text x="253.4" y="200.6">OTHER</text>
</g>
<g font-size="2.1">
<text x="187.5" y="192.5">Dengchengang</text>
<text x="204.1" y="193">2025.12.15</text>
<text x="276.9" y="202.2">V1.1</text>
</g>
<g font-size="2">
<text x="263.9" y="208.4">4</text>
<text x="269.9" y="208.4">4</text>
</g>
<g font-size="1.8">
<text x="248.2" y="110.8">跳路帽二选一</text>
<text x="52.6" y="159">DS1</text>
<text x="52.7" y="171.6">DS2</text>
<text x="25.3" y="182.3">跳路帽二选一(上下方向)</text>
<text x="52.7" y="185.5">DS3</text>
<text x="26.9" y="197.4">US</text>
<text x="52.8" y="198">DS4</text>
</g>
<g font-size="1.4" fill="#00f">
<text x="122.5" y="47.7">10UF</text>
<text x="161" y="101.9" transform="rotate(-90 161 101.9)">BUZZ-8530</text>
<text x="213.6" y="165.6">100nF</text>
</g>
<g font-size="1.4" fill="#008040">
<text x="156.8" y="94.4">BUZZ</text>
<text x="272.5" y="130.7">J13</text>
<text x="272.6" y="140.4">J14</text>
<text x="272.5" y="150.2">J15</text>
<text x="272.8" y="160.4">J16</text>
</g>
<g font-size="1.3" fill="#00f">
<text x="203.4" y="23">VDD33</text>
<text x="249.3" y="20.7">VDD33</text>
<text x="120.2" y="28.4">VDD33</text>
<text x="155.2" y="26.7">VBAT</text>
<text x="226.3" y="29.7">1</text>
<text x="228" y="29">SN74LVC1G126CD</text>
<text x="241.9" y="29.1">100nF</text>
<text x="32.5" y="34.1">VDD33</text>
<text x="44.8" y="34.1" transform="rotate(-90 44.8 34.1)">SCL3</text>
<text x="61.3" y="34.1" transform="rotate(-90 61.3 34.1)">SDA3</text>
<text x="216.6" y="30.4">DIR</text>
<text x="226.3" y="31.7">2</text>
<text x="226.3" y="33.7">3</text>
<text x="237.9" y="33.1">4</text>
<text x="237.9" y="30.3">5</text>
<text x="245.4" y="31.1">VDD33</text>
<text x="266.1" y="33.9">SERVO_SIGNAL</text>
<text x="45.5" y="39.8">1</text>
<text x="45.5" y="41.1">2</text>
<text x="58.3" y="41.1">7</text>
<text x="58.3" y="39.8">8</text>
<text x="64.9" y="41.8">AP_INT</text>
<text x="105.9" y="40.8">6</text>
<text x="108.6" y="39.2">AHT30-3X3</text>
<text x="116.9" y="40.8">1</text>
<text x="141.2" y="41.3">GPIO1</text>
<text x="216.6" y="40">VDD33</text>
<text x="45.5" y="42.5">3</text>
<text x="45.5" y="43.8">4</text>
<text x="58.2" y="43.8">5</text>
<text x="58.3" y="42.5">6</text>
<text x="95.3" y="43.7">SDA3</text>
<text x="95.4" y="45.4">SCL3</text>
<text x="105.9" y="43.4">4</text>
<text x="105.9" y="42.1">5</text>
<text x="116.9" y="42.1">2</text>
<text x="116.9" y="43.4">3</text>
<text x="211.4" y="47.3">1</text>
<text x="219.1" y="42.7" transform="rotate(-90 219.1 42.7)">2</text>
<text x="254.7" y="47.1">1</text>
<text x="260.7" y="47.1">2</text>
<text x="148.1" y="49.3">100nF</text>
<text x="212.9" y="51.9">DIR</text>
<text x="219.1" y="52.6" transform="rotate(-90 219.1 52.6)">3</text>
<text x="226.6" y="51.8">1</text>
<text x="226.6" y="53.8">2</text>
<text x="229.2" y="50.9">SN74LVC1G125</text>
<text x="238.2" y="52.3">5</text>
<text x="242.7" y="49.9">100nF</text>
<text x="245.7" y="52.9">VDD33</text>
<text x="226.6" y="55.8">3</text>
<text x="238.2" y="55.1">4</text>
<text x="203.2" y="66.1">VDD33</text>
<text x="210.5" y="77.3">VBAT</text>
<text x="241.2" y="77.4">VBAT</text>
<text x="24.6" y="90.3">VDD33</text>
<text x="44.6" y="90.2">VDD33</text>
<text x="144.9" y="90.5" transform="rotate(-90 144.9 90.5)">GPIO46</text>
<text x="151.1" y="90.3">VDD33</text>
<text x="98.1" y="96.3" transform="rotate(-90 98.1 96.3)">KEY1</text>
<text x="103.6" y="96.4" transform="rotate(-90 103.6 96.4)">KEY2</text>
<text x="109.2" y="96.6" transform="rotate(-90 109.2 96.6)">KEY3</text>
<text x="114.3" y="96.8" transform="rotate(-90 114.3 96.8)">KEY4</text>
<text x="201.4" y="99.5">5V</text>
<text x="249.6" y="100.5">HDR2.54_2X3</text>
<text x="54.2" y="106.8">1</text>
<text x="56.7" y="102.3" transform="rotate(-90 56.7 102.3)">13</text>
<text x="63.4" y="102.3" transform="rotate(-90 63.4 102.3)">12</text>
<text x="237.9" y="104.9">TXD0</text>
<text x="237.9" y="102.2">TXD1</text>
<text x="237.9" y="103.6">RXD1</text>
<text x="247.9" y="102.3">1</text>
<text x="247.9" y="103.6">2</text>
<text x="247.9" y="104.9">3</text>
<text x="258" y="104.9">4</text>
<text x="258" y="103.6">5</text>
<text x="258" y="102.3">6</text>
<text x="266.9" y="104.9">RXD0</text>
<text x="266.9" y="103.6">TXD2</text>
<text x="266.9" y="102.2">RXD2</text>
<text x="28.2" y="109.8">GPIO47</text>
<text x="28.6" y="112.9">GPIO21</text>
<text x="54.2" y="108.2">2</text>
<text x="54.2" y="109.5">3</text>
<text x="54.2" y="110.8">4</text>
<text x="54.2" y="112.2">5</text>
<text x="54.2" y="113.5">6</text>
<text x="67.4" y="113.1">TF</text>
<text x="28.5" y="115.5">GPIO14</text>
<text x="54.2" y="114.9">7</text>
<text x="54.2" y="116.2">8</text>
<text x="54.2" y="117.5">9</text>
<text x="56.7" y="121.2" transform="rotate(-90 56.7 121.2)">10</text>
<text x="62.1" y="121.2" transform="rotate(-90 62.1 121.2)">11</text>
<text x="222.6" y="132.5" transform="rotate(-90 222.6 132.5)">21</text>
<text x="224.7" y="132.5" transform="rotate(-90 224.7 132.5)">20</text>
<text x="226.7" y="132.5" transform="rotate(-90 226.7 132.5)">19</text>
<text x="228.6" y="132.5" transform="rotate(-90 228.6 132.5)">18</text>
<text x="230.6" y="132.5" transform="rotate(-90 230.6 132.5)">17</text>
<text x="232.7" y="132.5" transform="rotate(-90 232.7 132.5)">16</text>
<text x="259.5" y="132.5">PWM1</text>
<text x="263.1" y="134.4">5V</text>
<text x="214" y="139.9">1</text>
<text x="214" y="141.9">2</text>
<text x="214" y="143.9">3</text>
<text x="238" y="143.9">13</text>
<text x="238" y="141.9">14</text>
<text x="238" y="139.9">15</text>
<text x="259.6" y="142.3">PWM2</text>
<text x="24.3" y="149.9">VDD33</text>
<text x="214" y="145.9">4</text>
<text x="214" y="147.9">5</text>
<text x="222.8" y="144.2">MM32G0001A1N</text>
<text x="238" y="147.9">11</text>
<text x="238" y="145.9">12</text>
<text x="263.1" y="144.2">5V</text>
<text x="259.8" y="151.9">PWM3</text>
<text x="263.4" y="153.8">5V</text>
<text x="73.4" y="158.7">SDA2</text>
<text x="73.4" y="160">SCL2</text>
<text x="223.3" y="156.6" transform="rotate(-90 223.3 156.6)">6</text>
<text x="225.3" y="156.6" transform="rotate(-90 225.3 156.6)">7</text>
<text x="227.3" y="156.6" transform="rotate(-90 227.3 156.6)">8</text>
<text x="229.3" y="156.6" transform="rotate(-90 229.3 156.6)">9</text>
<text x="231.3" y="156.6" transform="rotate(-90 231.3 156.6)">10</text>
<text x="122.1" y="162.4">VDD33</text>
<text x="124.5" y="167">24</text>
<text x="130.9" y="164.6">XL9555</text>
<text x="139.9" y="167">20</text>
<text x="150.2" y="167">MUTE</text>
<text x="186" y="163">1</text>
<text x="186" y="164.3">2</text>
<text x="186" y="165.7">3</text>
<text x="186" y="167">4</text>
<text x="259.8" y="162.2">PWM4</text>
<text x="263.4" y="164">5V</text>
<text x="31.3" y="173">HDR2.54_2X3</text>
<text x="74.3" y="171.2">SDA2</text>
<text x="74.3" y="172.6">SCL2</text>
<text x="113.7" y="173.7">GPIO46</text>
<text x="124.5" y="173.7">1</text>
<text x="124.5" y="169.7">12</text>
<text x="139.9" y="173.7">15</text>
<text x="139.9" y="172.3">16</text>
<text x="139.9" y="171">17</text>
<text x="139.9" y="169.7">18</text>
<text x="139.9" y="168.3">19</text>
<text x="150.2" y="168.3">BACKLIGHT</text>
<text x="17.2" y="176.2">SDA3</text>
<text x="29.8" y="174.8">1</text>
<text x="29.8" y="176.2">2</text>
<text x="29.8" y="177.5">3</text>
<text x="39.9" y="177.5">4</text>
<text x="39.9" y="176.2">5</text>
<text x="39.9" y="174.8">6</text>
<text x="49.3" y="176.2">SCL3</text>
<text x="115" y="175">SCL3</text>
<text x="115" y="176.3">SDA3</text>
<text x="124.5" y="175">22</text>
<text x="124.5" y="176.3">23</text>
<text x="139.9" y="179">10</text>
<text x="139.9" y="177.7">11</text>
<text x="139.9" y="176.3">13</text>
<text x="139.9" y="175">14</text>
<text x="150.2" y="179">KEY3</text>
<text x="150.2" y="177.7">KEY4</text>
<text x="150.2" y="176.3">AP_INT</text>
<text x="150.2" y="175">TP_INT</text>
<text x="73.1" y="185.1">SDA2</text>
<text x="124.5" y="185.7">2</text>
<text x="124.5" y="184.3">3</text>
<text x="140.5" y="185.7">5</text>
<text x="140.5" y="184.3">6</text>
<text x="140.5" y="183">7</text>
<text x="140.5" y="181.7">8</text>
<text x="140.5" y="180.3">9</text>
<text x="150.2" y="181.7">KEY1</text>
<text x="150.2" y="180.3">KEY2</text>
<text x="73.1" y="186.4">SCL2</text>
<text x="124.5" y="187">21</text>
<text x="140.5" y="187">4</text>
<text x="149.9" y="187.5">CAMERA_LED</text>
<text x="150.1" y="186.1">IMU_INT1</text>
<text x="46.1" y="197.6">SDA2</text>
<text x="73.1" y="197.6">SDA2</text>
<text x="46.2" y="199.2">SCL2</text>
<text x="73.1" y="198.9">SCL2</text>
</g>
<g font-size="1.3" fill="#008040">
<text x="232" y="25">U10</text>
<text x="51.3" y="35.5">U12</text>
<text x="110.8" y="37.5">U13</text>
<text x="252.6" y="98.9">J20</text>
<text x="67.1" y="110.5">TF1</text>
<text x="132.2" y="163.2">U7</text>
</g>
<g font-size="1.3">
<text x="228.1" y="30.6">OE</text>
<text x="228.1" y="32.5">A</text>
<text x="228.1" y="34.5">GND</text>
<text x="234.8" y="31.1">VCC</text>
<text x="236.1" y="33.9">Y</text>
<text x="48.6" y="39.8">VDD</text>
<text x="48.6" y="41.1">SCL</text>
<text x="53.8" y="39.8">SDA</text>
<text x="53.9" y="41.1">INT</text>
<text x="108.8" y="42">GND</text>
<text x="109" y="40.8">NC</text>
<text x="113.3" y="40.6">NC</text>
<text x="254" y="41.4">3</text>
<text x="261.3" y="40.2">1</text>
<text x="48.5" y="43.7">LEDA</text>
<text x="48.6" y="42.5">GND</text>
<text x="53.5" y="43.8">LEDK</text>
<text x="53.9" y="42.5">LDR</text>
<text x="109" y="43.4">SDA</text>
<text x="112.7" y="42.1">VDD</text>
<text x="112.7" y="43.4">SCL</text>
<text x="215.1" y="47.9">B</text>
<text x="218.5" y="46.4" transform="rotate(-90 218.5 46.4)">E</text>
<text x="261.3" y="42.5">2</text>
<text x="218.7" y="48.8" transform="rotate(-90 218.7 48.8)">C</text>
<text x="228.5" y="52.6">OE</text>
<text x="235.1" y="53.1">VCC</text>
<text x="228.5" y="54.6">A</text>
<text x="228.5" y="56.6">GND</text>
<text x="236.4" y="55.9">Y</text>
<text x="221.6" y="76.1">1</text>
<text x="221.6" y="77.4">2</text>
<text x="252.2" y="76.2">1</text>
<text x="252.2" y="77.6">2</text>
<text x="221.6" y="78.7">3</text>
<text x="252.2" y="78.9">3</text>
<text x="56" y="107.7">DAT2</text>
<text x="196" y="102.6">1</text>
<text x="196" y="103.9">2</text>
<text x="196" y="105.2">3</text>
<text x="196" y="106.6">4</text>
<text x="251.2" y="102.3">1</text>
<text x="251.2" y="103.6">2</text>
<text x="251.2" y="104.9">3</text>
<text x="254.8" y="104.8">4</text>
<text x="254.8" y="103.5">5</text>
<text x="254.8" y="102.3">6</text>
<text x="56" y="109">CD/DAT3</text>
<text x="56" y="110.3">CMD</text>
<text x="56" y="111.6">VDD</text>
<text x="56" y="113">CLX</text>
<text x="56" y="114.3">VSS</text>
<text x="56" y="115.7">DAT0</text>
<text x="56" y="117">DAT1</text>
<text x="56" y="118.3">CD#</text>
<text x="222.6" y="136.4" transform="rotate(-90 222.6 136.4)">VSS</text>
<text x="224.7" y="136.4" transform="rotate(-90 224.7 136.4)">PA3</text>
<text x="226.7" y="137.1" transform="rotate(-90 226.7 137.1)">PA12</text>
<text x="228.6" y="137.1" transform="rotate(-90 228.6 137.1)">PA11</text>
<text x="230.6" y="136.4" transform="rotate(-90 230.6 136.4)">PA2</text>
<text x="232.7" y="137.1" transform="rotate(-90 232.7 137.1)">PA15</text>
<text x="272.6" y="133.1">1</text>
<text x="272.6" y="134.5">2</text>
<text x="272.6" y="135.8">3</text>
<text x="217.3" y="139.9">SWCLK</text>
<text x="217.3" y="141.9">PB0</text>
<text x="217.3" y="143.9">PB1</text>
<text x="232.8" y="139.9">SWDIO</text>
<text x="233.5" y="141.9">PA10</text>
<text x="234.1" y="143.9">PA9</text>
<text x="272.6" y="142.9">1</text>
<text x="217.3" y="145.9">VSS</text>
<text x="217.3" y="147.9">PA1</text>
<text x="234.1" y="147.9">PA7</text>
<text x="234.1" y="145.9">PA8</text>
<text x="272.6" y="144.2">2</text>
<text x="272.6" y="145.5">3</text>
<text x="223.3" y="153.2" transform="rotate(-90 223.3 153.2)">VDD</text>
<text x="225.3" y="153.2" transform="rotate(-90 225.3 153.2)">PA0</text>
<text x="227.3" y="153.2" transform="rotate(-90 227.3 153.2)">PA4</text>
<text x="229.3" y="153.2" transform="rotate(-90 229.3 153.2)">PA5</text>
<text x="231.3" y="153.2" transform="rotate(-90 231.3 153.2)">PA6</text>
<text x="272.9" y="152.4">1</text>
<text x="272.9" y="153.8">2</text>
<text x="272.9" y="155.1">3</text>
<text x="59" y="156.7">1</text>
<text x="59" y="158">2</text>
<text x="59" y="159.3">3</text>
<text x="59" y="160.7">4</text>
<text x="127.4" y="166.8">VDD</text>
<text x="134.2" y="167.1">IO1_7</text>
<text x="182.3" y="163.5">1</text>
<text x="182.3" y="164.8">2</text>
<text x="182.3" y="166.2">3</text>
<text x="182.3" y="167.5">4</text>
<text x="272.9" y="162.7">1</text>
<text x="272.9" y="164">2</text>
<text x="272.9" y="165.4">3</text>
<text x="59.1" y="169.2">1</text>
<text x="59.1" y="170.6">2</text>
<text x="59.1" y="171.9">3</text>
<text x="59.1" y="173.2">4</text>
<text x="127.6" y="173.7">IIC_INT</text>
<text x="127.6" y="169.5">VSS</text>
<text x="134.2" y="172.5">IO1_3</text>
<text x="134.2" y="171.1">IO1_4</text>
<text x="134.2" y="169.8">IO1_5</text>
<text x="134.2" y="168.4">IO1_6</text>
<text x="134.4" y="173.8">IO1_2</text>
<text x="33.1" y="174.8">1</text>
<text x="33.1" y="176.2">2</text>
<text x="33.1" y="177.5">3</text>
<text x="36.7" y="177.4">4</text>
<text x="36.7" y="176.1">5</text>
<text x="36.7" y="174.8">6</text>
<text x="127.7" y="175.1">IIC_SCL</text>
<text x="127.7" y="176.4">IIC_SDA</text>
<text x="134.4" y="178.9">IO0_6</text>
<text x="134.4" y="177.5">IO0_7</text>
<text x="134.4" y="176.3">IO1_0</text>
<text x="134.4" y="175.1">IO1_1</text>
<text x="215.7" y="178.9">COMPANY:</text>
<text x="59.1" y="183.1">1</text>
<text x="59.1" y="184.4">2</text>
<text x="59.1" y="185.8">3</text>
<text x="127.4" y="185.8">A1</text>
<text x="127.6" y="184.3">A2</text>
<text x="134.2" y="181.7">IO0_4</text>
<text x="134.4" y="185.8">IO0_1</text>
<text x="134.4" y="184.6">IO0_2</text>
<text x="134.4" y="183.1">IO0_3</text>
<text x="134.4" y="180.2">IO0_5</text>
<text x="215.7" y="185.5">TITLE:</text>
<text x="59.1" y="187.1">4</text>
<text x="127.6" y="187.1">A0</text>
<text x="134.4" y="187.1">IO0_0</text>
<text x="182.4" y="190.2">DRAWN:</text>
<text x="202.4" y="190.2">DATED:</text>
<text x="32.2" y="195.2">1</text>
<text x="32.2" y="196.5">2</text>
<text x="32.2" y="197.8">3</text>
<text x="59.2" y="195.6">1</text>
<text x="59.2" y="196.9">2</text>
<text x="182.4" y="195.5">CHECKED:</text>
<text x="202.4" y="195.5">DATED:</text>
<text x="221.2" y="196.2">CODE:</text>
<text x="233.9" y="196.2">SIZE:</text>
<text x="253.2" y="196.2">DRAWING NO:</text>
<text x="276.6" y="196.2">REV:</text>
<text x="32.2" y="199.1">4</text>
<text x="59.2" y="198.3">3</text>
<text x="59.2" y="199.6">4</text>
<text x="182.4" y="200.9">QUALITY CONTROL:</text>
<text x="202.4" y="200.9">DATED:</text>
<text x="182.4" y="206.2">RELEASED:</text>
<text x="202.4" y="206.2">DATED:</text>
<text x="215.9" y="208.2">SCALE:</text>
<text x="258.6" y="208.2">SHEET:</text>
<text x="265.6" y="208.2">OF</text>
</g>
<g font-size="1.2">
<text x="226.7" y="26.7">SN74LVC1G126DCKR</text>
<text x="198.7" y="31.5">S_TX</text>
<text x="46.4" y="36.9" transform="rotate(-90 46.4 36.9)">SCL3</text>
<text x="48.3" y="37">LTR-578ALS-01</text>
<text x="59.8" y="37.3" transform="rotate(-90 59.8 37.3)">SDA3</text>
<text x="98.1" y="42">SDA3</text>
<text x="150.4" y="39.8">VBAT_ADC</text>
<text x="98.5" y="46.7">SCL3</text>
<text x="199.4" y="53.8">S_RX</text>
<text x="226.4" y="48.9">SN74LVC1G126DCKR</text>
<text x="217.2" y="76.8">S +</text>
<text x="217.5" y="74.9">S -</text>
<text x="247.9" y="76.9">S +</text>
<text x="248.2" y="75">S -</text>
<text x="217.3" y="78.3">S</text>
<text x="248.1" y="78.3">S</text>
<text x="146.2" y="97.3" transform="rotate(-90 146.2 97.3)">BEEP</text>
<text x="49.7" y="108">TF_CS</text>
<text x="200.4" y="104.5">RXD0</text>
<text x="200.4" y="105.9">TXD0</text>
<text x="47.8" y="109.4">SPI_MOSI</text>
<text x="48.7" y="112.1">SPI_CLK</text>
<text x="47.8" y="114.6">SPI_MISO</text>
<text x="265.6" y="132">PWM1</text>
<text x="265.5" y="141.7">PWM2</text>
<text x="265.8" y="151.3">PWM3</text>
<text x="184.8" y="161.3">SWD烧录</text>
<text x="265.9" y="161.5">PWM4</text>
<text x="121.1" y="172.9">IIC_INT</text>
<text x="37.5" y="197.1">SDA2</text>
<text x="37.5" y="198.4">SCL2</text>
</g>
<g font-size="1.1" fill="#008040">
<text x="206" y="28">R33</text>
<text x="242.3" y="26.9">C42</text>
<text x="247.9" y="25.6">R28</text>
<text x="122.8" y="34.9">R65</text>
<text x="158.1" y="34">R31</text>
<text x="257.1" y="32.5">R47</text>
<text x="257.7" y="36.7">D1</text>
<text x="31.7" y="46.2">C53</text>
<text x="35.3" y="46.1">C54</text>
<text x="39" y="46.1">C56</text>
<text x="122.3" y="44.7">C57</text>
<text x="149.3" y="46.5">C40</text>
<text x="157.4" y="46.5">R32</text>
<text x="208.3" y="46.7">R13</text>
<text x="219.4" y="46.1">Q1</text>
<text x="243.1" y="47.8">C12</text>
<text x="257.3" y="45.3">D3</text>
<text x="208.2" y="51.3">R21</text>
<text x="206.3" y="58.7">R35</text>
<text x="221.9" y="73.7">J8</text>
<text x="252.5" y="73.8">J9</text>
<text x="23.9" y="100.9">R52</text>
<text x="41.1" y="100.4">R53</text>
<text x="44" y="100.2">R54</text>
<text x="47" y="100.2">R55</text>
<text x="145.2" y="101.7">R29</text>
<text x="194.5" y="99.9">J10</text>
<text x="152.8" y="107.6">Q2</text>
<text x="23.7" y="113.5">C45</text>
<text x="97.8" y="109.9" transform="rotate(-90 97.8 109.9)">KEY1</text>
<text x="103.2" y="110.1" transform="rotate(-90 103.2 110.1)">KEY2</text>
<text x="108.8" y="110.1" transform="rotate(-90 108.8 110.1)">KEY3</text>
<text x="113.9" y="110.1" transform="rotate(-90 113.9 110.1)">KEY4</text>
<text x="145.3" y="112.7">R30</text>
<text x="27.9" y="153.7">R39</text>
<text x="58.1" y="154">J4</text>
<text x="27.9" y="156.1">R40</text>
<text x="27.9" y="160">R41</text>
<text x="181.1" y="161.1">J21</text>
<text x="27.9" y="162.3">R42</text>
<text x="58.1" y="166.5">J5</text>
<text x="119.5" y="165.2">C41</text>
<text x="213.5" y="163.1">C64</text>
<text x="58.2" y="180.4">J6</text>
<text x="30.7" y="192.4">J12</text>
<text x="58.3" y="193">J7</text>
</g>
<g font-size="1.1" fill="#00f">
<text x="206.1" y="29.6">10k</text>
<text x="248.2" y="27.1">10k</text>
<text x="158.1" y="35.6">300K</text>
<text x="256.7" y="35.4">100R</text>
<text x="122.8" y="36.4">10R</text>
<text x="256.4" y="38.3">BAT54S</text>
<text x="217.5" y="47.5">S8550</text>
<text x="30.8" y="48.7">10UF</text>
<text x="34.5" y="48.6">100nF</text>
<text x="38.2" y="48.6">100nF</text>
<text x="157.4" y="48.3">51K</text>
<text x="208.3" y="53.4">3.3k</text>
<text x="208.7" y="48.9">1k</text>
<text x="255" y="50.4">BZT52B3V3S</text>
<text x="206.4" y="60.1">10k</text>
<text x="47" y="101.9">10K</text>
<text x="23.1" y="102.4">4.7R</text>
<text x="41.1" y="102.2">10K</text>
<text x="44" y="102">10K</text>
<text x="145.2" y="103.2">1K</text>
<text x="152.9" y="109.3">S8050</text>
<text x="22.9" y="116">100nF</text>
<text x="145.3" y="114.3">10K</text>
<text x="32.2" y="153.7">4.7K</text>
<text x="65.9" y="152.5">5V</text>
<text x="32.2" y="156.1">4.7K</text>
<text x="32.2" y="160">4.7K</text>
<text x="32.2" y="162.3">4.7K</text>
<text x="66" y="165.1">5V</text>
<text x="191.4" y="167.6">VDD33</text>
<text x="119.3" y="168.9">100nF</text>
<text x="66" y="178.9">5V</text>
<text x="39.1" y="191">5V</text>
<text x="66.1" y="191.5">5V</text>
</g>
<g font-size="1" fill="#00f">
<text x="191.8" y="32">TXD2</text>
<text x="191.9" y="54.5">RXD2</text>
<text x="209.2" y="106.6">TXD1</text>
<text x="209.3" y="105.1">RXD1</text>
<text x="29.7" y="108.4">BOOT</text>
<text x="202.2" y="139.9">SWCLK</text>
<text x="247.9" y="140.3">SWDIO</text>
<text x="247.9" y="141.8">PWM4</text>
<text x="248" y="143.7">PWM3</text>
<text x="247.9" y="145.8">PWM2</text>
<text x="248" y="147.7">PWM1</text>
<text x="211.8" y="156.1">VDD33</text>
<text x="238.7" y="161.9">SCL1</text>
<text x="238.8" y="160.4">SDA1</text>
<text x="194.4" y="164.5">SWDIO</text>
<text x="194.6" y="163">SWCLK</text>
<text x="17.6" y="174.8">SDA1</text>
<text x="17.6" y="177.5">SDA2</text>
<text x="49.3" y="174.8">SCL1</text>
<text x="49.3" y="177.5">SCL2</text>
</g>
<g font-size="1" fill="#008040">
<text x="232.6" y="47.2">U9</text>
<text x="225.8" y="141.8">U14</text>
<text x="35" y="171.2">J18</text>
</g>
<g font-size="1">
<text x="26" y="174.6">SDA1</text>
<text x="26.1" y="177.4">SDA2</text>
<text x="41.7" y="177.4">SCL2</text>
<text x="41.7" y="174.8">SCL1</text>
</g>
<g font-size=".8" fill="#00f">
<text x="205.1" y="78.8">SERVO_SIGNAL</text>
<text x="235.8" y="78.9">SERVO_SIGNAL</text>
<text x="277" y="137" transform="rotate(-90 277 137)">2.54mm/单列排针</text>
<text x="276.9" y="146.8" transform="rotate(-90 276.9 146.8)">2.54mm/单列排针</text>
<text x="41.6" y="154.8">SDA1</text>
<text x="41.6" y="157.2">SCL1</text>
<text x="41.6" y="161.1">SDA2</text>
<text x="277.5" y="156.6" transform="rotate(-90 277.5 156.6)">2.54mm/单列排针</text>
<text x="41.6" y="163.5">SCL2</text>
<text x="277.2" y="166.6" transform="rotate(-90 277.2 166.6)">2.54mm/单列排针</text>
</g>
<g font-size=".8">
<text x="212.6" y="105">接MCU的RXD0/座子丝印标识TXD1</text>
<text x="212.6" y="106.5">接MCU的TXD0/座子丝印标识RXD1</text>
<text x="27.8" y="110.6">ESP32的输出</text>
<text x="28.7" y="116.8">ESP32的输入</text>
</g>
</svg>
